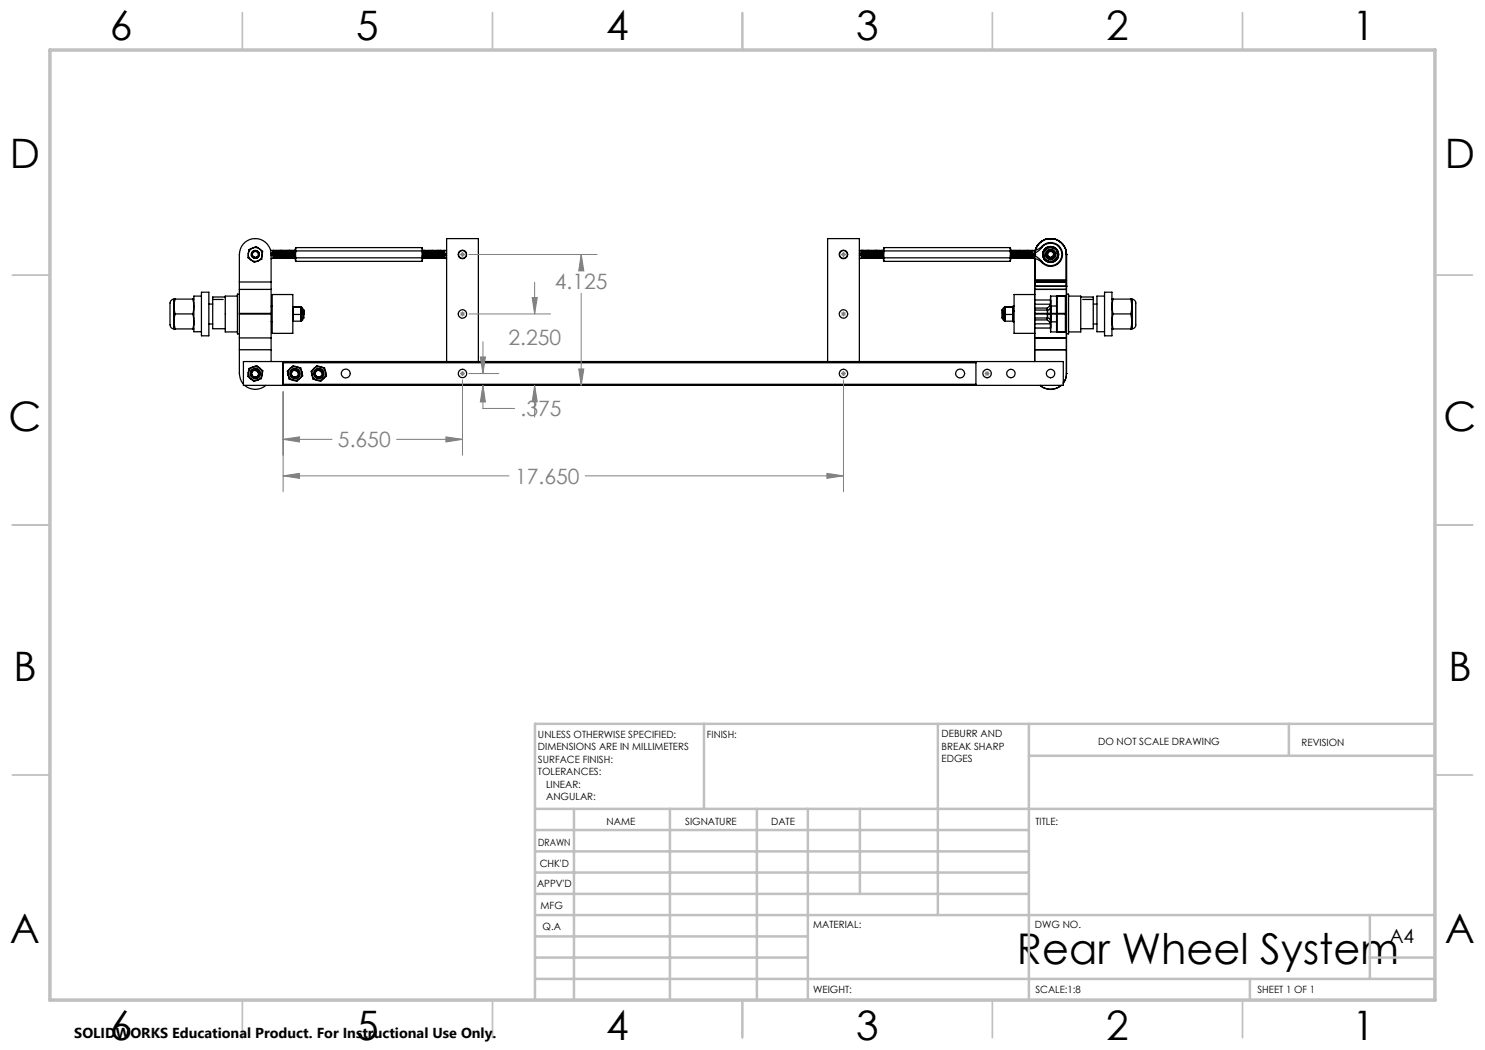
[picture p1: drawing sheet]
<svg xmlns="http://www.w3.org/2000/svg" width="297mm" height="210mm" viewBox="0 0 297 210" stroke-linecap="round" stroke-linejoin="round" font-family="sans-serif">
<g fill="none" stroke="#000" stroke-width=".25">
<path d="M34.8 59.9v5.8M34.8 59.8a.95 .95 0 0 0-.8 1.3v3.4a.97 .97 0 0 0 .8 1.3M34.8 59.8v1.5M34.8 59.8h.2M35 59.8l-.2 1.5M35 59.8h3.6M38.6 59.8a5.3 5.3 0 0 1 0 3M38.6 59.8h.2M40.3 58.4h1.5v8.8h-1.5zM40.3 59.2h-1.5v7.1h1.5M42.5 59.9v5.8h2.5M42.5 59.9h2.1"/>
<path d="M45 59.4h-2.5v.5M47.5 59.2h-2.5v7.2h2.5M47.9 57.9v4.8M47.9 56.4v1.5M47.9 56.4v-5.5a3.2 3.2 0 0 1 3.1-3.2 3.2 3.2 0 0 1 3.2 3.2v5.5M47.9 58.8h-.4v8h.4M47.9 57.9h6.3M47.9 56.4h6.3M49.7 50.7l-.1 .8 .6 .5M49.7 50.7a1.37 1.37 0 0 0 .5 1.3M50.2 52a1.33 1.33 0 0 0 1.4 .2M50.2 52l.7 .5 .7-.3"/>
<path d="M50.3 51.2l.4 .3 .6-.1M50.3 51.2a.73 .73 0 0 0 .9 .4 .73 .73 0 0 0 .5-.8 .73 .73 0 0 0-.8-.6 .64 .64 0 0 0-.5 .6 .64 .64 0 0 0 .4 .6M50.5 49.6a1.44 1.44 0 0 1 1.4 .2M50.5 49.6l.7-.3 .7 .5M50.5 49.6a1.37 1.37 0 0 0-.8 1.1M50.5 49.6l-.7 .3-.1 .8M50.8 51.4a.6 .6 0 0 1-.2-.9 .6 .6 0 0 1 .9 0 .6 .6 0 0 1-.2 .9M50.8 51.4h.5M51.7 50.4l.1 .7M51.9 49.8l.6 .5-.1 .7M51.9 49.8a1.45 1.45 0 0 1 .5 1.2M52.4 51v.8l-.8 .4"/>
<path d="M52.4 51a1.36 1.36 0 0 1-.8 1.2M54.1 50.1h.5v.8M54.2 50.6l.4 .3M54.2 57.9v4.8M54.2 56.4v1.5M54.4 58.9h4.2v7.8h-4.2zM54.6 50.3l.2 1.4M54.6 50.4v1.3M54.6 51.7h-.4M54.6 51.7h.1M54.6 50.9l-.4 .2M54.6 50.9v.8"/>
<path d="M54.7 50.1l-.1 .2M54.7 50.1l.1 1.6M54.7 50.1h.1M54.8 50.1l.2 1.4M54.8 50.1l.1 1.6M54.8 51.7h.1M54.9 50.1l.1 1.4M54.9 50.1l.2 1.6M54.9 50.1h.1M55 51.5l.1 .2M55 50.1l.1 .2M55 50.1l.1 1.6v-1.4"/>
<path d="M55 51.5l-.1 .2M55.1 51.7h.1M55.1 50.3l.2 1.4M55.2 50.1l-.1 .2M55.2 50.1l.1 1.6M55.2 50.1h.1M55.2 50.1l.1 .2M55.3 50.3l.1 1.2M55.3 51.7h.1M55.4 50.1l-.1 .2M55.4 51.5l-.1 .2M55.4 50.1l.1 1.6"/>
<path d="M55.4 50.1h.1M55.4 51.5l.1 .2M55.4 50.1l.1 .2M55.5 51.7h.1M55.5 50.3l.1 1.2M55.6 50.1l-.1 .2M55.6 51.5l.1 .2M55.6 51.5l-.1 .2M55.6 50.1l.1 1.6M55.6 50.1h.1M55.7 50.1v.2M55.7 50.1l.1 1.6"/>
<path d="M55.7 50.3l.1 1.4M55.7 51.7h.1M55.8 50.3l.2 1.4M55.8 50.1v.2M55.8 50.1l.2 1.6M55.8 50.1h.1M55.9 50.1l.1 .2M55.9 50.1l.1 1.6M56 51.7h.1M56 50.3l.1 1.2M56.1 50.1h.1M56.1 50.1l-.1 .2"/>
<path d="M56.1 51.5l.1 .2M56.1 51.5l-.1 .2M56.1 50.1l.1 1.6M56.1 50.1l.1 .2M56.2 50.3l.2 1.4M56.2 50.3v1.4M56.2 51.7h.1M56.3 50.1l-.1 .2M56.3 50.1l.1 1.6M56.3 50.1h.1M56.3 50.1l.2 1.4M56.4 51.7h.1"/>
<path d="M56.5 50.1l.1 1.4M56.5 50.1l.2 1.6M56.5 50.1h.1M56.6 51.5l.1 .2M56.6 50.1l.1 .2M56.6 50.1l.1 1.6v-1.4M56.6 51.5l-.2 .2M56.7 51.7h.1M56.7 50.3l.2 1.4M56.8 50.1l-.1 .2M56.8 50.1l.1 1.6M56.8 50.1h.1"/>
<path d="M56.9 51.7h.1M57 50.1l.1 1.6M57 50.1h.1M57 50.1l.1 .2M57.1 51.7h.1M57.1 50.3l.1 1.2M57.2 50.1l-.1 .2M57.2 51.5l.1 .2M57.2 51.5l-.1 .2M57.2 50.1l.1 1.6M57.2 50.1h.1M57.3 50.1v.2"/>
<path d="M57.3 50.1l.1 1.6M57.3 50.3l.1 1.2M57.3 51.7h.1M57.4 50.3l.1 1.2M57.4 50.1v.2M57.4 51.5v.2M57.4 50.1l.1 1.6M57.4 50.1h.1M57.5 51.5v.2M57.5 50.1l.1 .2M57.5 50.1l.1 1.6M57.5 51.7h.1"/>
<path d="M57.6 50.3l.1 1.2M57.7 50.1h.1M57.7 50.1l-.1 .2M57.7 51.5l.1 .2M57.7 51.5l-.1 .2M57.7 50.1l.1 1.6M57.7 50.1l.1 .2M57.8 50.3l.2 1.4M57.8 50.3v1.4M57.8 51.7h.1M57.9 50.1l-.1 .2M57.9 50.1l.1 1.6"/>
<path d="M57.9 50.1h.1M58 51.7h.1M58.1 50.1v1.2l.1 .4M58.1 50.1l.1 1.6M58.1 50.1h.1M58.1 50.1l.1 .2M58.2 51.7h.1M58.2 50.3l.3 1.4M58.2 50.3l.1 1.2-.1 .2M58.3 50.1l-.1 .2M58.3 50.1l.2 1.6M58.3 50.1h.1"/>
<path d="M58.4 50.1l.1 1.6M58.5 51.7h.1M58.6 50.1l.1 1.6M58.6 50.1h.1M58.6 50.1l.1 .2M58.7 51.7h.1M58.7 50.3l.1 1.2M58.8 50.1h.1M58.8 50.1l-.1 .2M58.8 51.5l.1 .2M58.8 51.5l-.1 .2M58.8 50.1l.1 1.6"/>
<path d="M58.9 51.7h.1M59 50.1l.1 1.5M59 50.1l.1 .7M59 50.1h.1M59.1 50.1v.1M59.1 50.9l.1 .7M59.1 50.9v1M59.1 49.9l.1 .3M59.1 49.9v1M59.1 51.9l.1 .4M59.2 50.2l-.1 .7M59.2 49.5l-.1 .4"/>
<path d="M59.2 50.2h25.2M59.2 49.5h25.2M59.2 51.6h25.2M59.2 52.3h25.2M59.2 51.6l-.1 .3M84.4 50.2l.1 .7M84.4 49.5l.1 .4M84.4 51.6l.1 .3M84.5 51l.1 .7M84.5 49.9v1M84.5 49.9l-.1 .3M84.5 50.9l-.1 .7"/>
<path d="M84.5 50.9v1M84.5 51.9l-.1 .4M84.5 50.1l.1 1.6M84.5 51.4v.1M84.5 50.1h.1M84.5 51.5v.1M84.5 50.1v.1M84.5 50.1l.2 1.4M84.6 51.7h.1M84.7 50.1v1.4M84.7 50.1h.1M84.7 51.5l-.1 .2"/>
<path d="M84.7 50.1l.1 .2M84.7 51.5l.1 .2M84.7 50.1l.2 1.6M84.7 50.1l.1 1.6M84.8 50.3l.1 1.4M84.8 51.7h.1M84.9 50.2l.2 1.5M84.9 50.1l-.1 .2M84.9 50.1l.2 1.6M84.9 50.1h.1M85 50.1l.2 1.4M85 50.1l.1 1.6"/>
<path d="M85.1 51.7h.1M85.2 50.1v1.4M85.2 50.1l.1 1.6M85.2 50.1h.1M85.2 51.5l-.1 .2M85.2 50.1l.1 1.6v-1.4M85.2 50.1l.1 .2M85.2 51.5l.1 .2M85.3 51.7h.1M85.3 50.3l.2 1.4M85.4 50.1l-.1 .2M85.4 50.1l.1 1.6"/>
<path d="M85.4 50.1h.1M85.5 51.7h.1M85.6 50.1l.1 1.6M85.6 50.1h.1M85.7 50.1l.1 .2M85.7 50.1l.1 1.6M85.7 51.7h.1M85.8 50.3l.1 1.2M85.8 50.1v.2M85.9 51.5l-.1 .2M85.9 51.5l.1 .2M85.9 50.1l.1 1.6"/>
<path d="M85.9 50.1h.1M85.9 50.1l.1 .2M86 50.3l.1 1.2M86 51.7h.1M86 50.2l.1 1.3M86.1 51.5l-.1 .2M86.1 50.1l-.1 .2M86.1 50.1l.1 1.6M86.1 50.1h.1M86.1 50.1l.1 .2M86.1 51.5l.1 .2M86.2 50.3l.1 1.2"/>
<path d="M86.2 51.7h.1M86.3 50.1l-.1 .2M86.3 50.1h.1M86.3 51.5l-.1 .2M86.3 50.1l.1 .2M86.3 51.5l.1 .2M86.3 50.1l.2 1.6M86.3 50.1l.1 1.6M86.4 50.3l.1 1.2M86.4 51.7h.1M86.5 50.3l.1 1.2M86.5 51.5v.2"/>
<path d="M86.5 50.1l-.1 .2M86.5 50.1l.1 1.6M86.5 50.1h.1M86.6 50.1l.1 1.6M86.6 51.5v.2M86.6 51.7h.1M86.7 50.1v1.3l.2 .3M86.7 50.1l.2 1.6M86.7 50.1h.1M86.8 50.1l.1 .2M86.8 50.1l.1 1.6M86.9 51.7h.1"/>
<path d="M86.9 50.3l.1 1.2-.1 .2M86.9 50.3l.2 1.4M87 50.1l-.1 .2M87 50.1l.1 1.6M87 50.1h.1M87.1 51.7h.1M87.2 50.1l.1 1.6M87.2 50.1h.1M87.2 50.1l.1 .2M87.3 51.7h.1M87.3 50.3l.2 1.2M87.4 50.1l-.1 .2"/>
<path d="M87.5 50.1h.1M87.5 51.5l-.2 .2M87.5 51.5l.1 .2M87.5 50.1l.1 1.6M87.5 50.1l.1 .2M87.6 50.3v1.4M87.6 51.7h.1M87.6 50.2l.2 1.5M87.7 50.1l-.1 .2M87.7 50.1l.1 1.6M87.7 50.1h.1M87.7 50.1l.2 1.4"/>
<path d="M87.8 51.7h.1M87.9 50.1v1.4M87.9 50.1h.1M87.9 51.5l-.1 .2M87.9 50.1l.1 .2M87.9 51.5l.1 .2M87.9 50.1l.2 1.6M87.9 50.1l.1 1.6M88 50.3l.1 1.4M88 51.7h.1M88.1 50.3l.1 1.4M88.1 50.1l-.1 .2"/>
<path d="M88.1 50.1l.1 1.6M88.1 50.1h.1M88.2 50.1v.2M88.2 50.1l.1 1.6M88.2 50.3l.1 1.2M88.2 51.7h.1M88.3 50.2l.1 1.3M88.3 51.5v.2M88.3 50.1v.2M88.3 50.1l.2 1.6M88.3 50.1h.1M88.4 50.1l.1 .2"/>
<path d="M88.4 51.5l.1 .2M88.4 50.1l.1 1.6M88.5 51.7h.1M88.5 50.3l.1 1.2M88.6 51.5l-.1 .2M88.6 50.1l-.1 .2M88.6 50.1l.1 1.6M88.6 50.1h.1M88.6 50.1l.1 .2M88.6 51.5l.1 .2M88.7 50.3v1.4M88.7 51.7h.1"/>
<path d="M88.8 50.1l.1 1.6-.2-1.5M88.8 50.1l-.1 .2M88.8 50.1h.1M88.8 50.1l.1 .2M88.8 50.1l.1 1.4M88.9 51.5v.2h.4M88.9 50.9l.4 .2M88.9 50.9v.6M89.3 50.1h-.4v.8M89.3 50.7l-.4 .2M171.9 50.1h.4v.8M171.9 50.7l.4 .2"/>
<path d="M172.3 51.7h-.4M172.3 51.7h.1M172.3 50.4l.1 1.1M172.3 50.9v.8M172.3 50.9l-.4 .2M172.3 50.1l.1 1.4M172.4 50.1h.1M172.4 51.5l.1 .2M172.4 51.5l-.1 .2M172.4 50.1l.1 1.6M172.4 50.1l.1 .2M172.5 50.3l.1 1.2"/>
<path d="M172.5 51.7h.1M172.6 50.1l-.1 .2M172.6 51.5l-.1 .2M172.6 50.1l.1 1.6M172.6 50.1h.1M172.6 51.5l.1 .2M172.6 50.1l.1 .2M172.7 50.3v1.4M172.7 51.7h.1M172.7 50.3l.2 1.4M172.8 50.1l-.1 .2M172.8 50.1l.1 1.6"/>
<path d="M172.8 50.1h.1M172.8 50.1l.1 .2M172.9 51.7h.1M172.9 50.3l.2 1.2M172.9 50.3l.1 1.2M173 50.1l-.1 .2M173 51.5l-.1 .2M173 50.1l.1 1.6M173 50.1h.1M173.1 51.5v.2M173.1 50.1l.1 1.6M173.1 51.7h.1"/>
<path d="M173.2 50.1l.2 1.6M173.2 50.1h.1M173.3 50.1l.1 .2M173.3 50.1l.1 1.6M173.4 51.7h.1M173.4 50.3l.1 1.2M173.5 50.1h.1M173.5 50.1l-.1 .2M173.5 51.5l.1 .2M173.5 51.5l-.1 .2M173.5 50.1l.1 1.6M173.6 51.7h.1"/>
<path d="M173.7 50.1l.1 1.6M173.7 50.1h.1M173.7 50.1l.1 .2M173.8 51.7h.1M173.8 50.3l.2 1.2M173.9 50.1l-.1 .2M173.9 50.1l.2 1.6M173.9 50.1h.1M174 51.5l.1 .2M174 51.5l-.2 .2M174 50.1l.1 .2M174.1 50.3l.2 1.4"/>
<path d="M174.1 50.3v1.4M174.1 51.7h.1M174.2 50.1l-.1 .2M174.2 50.1l.1 1.6M174.2 50.1h.1M174.2 50.1l.2 1.4M174.3 51.7h.1M174.4 50.1v1.4M174.4 51.5l-.1 .2M174.4 50.1l.1 1.6M174.4 50.1h.1M174.4 51.5l.1 .2"/>
<path d="M174.4 50.1l.1 .2M174.5 51.7h.1M174.5 50.3l.1 1.2M174.6 50.1l-.1 .2M174.6 51.5l.1 .2M174.6 51.5l-.1 .2M174.6 50.1l.1 1.6M174.6 50.1h.1M174.7 50.1v.2M174.7 50.1l.1 1.6M174.7 50.3l.1 1.2M174.7 51.7h.1"/>
<path d="M174.8 50.3l.1 1.2M174.8 50.1v.2M174.8 51.5v.2M174.8 50.1l.1 1.6M174.8 50.1h.1M174.9 51.5v.2M174.9 50.1l.1 .2M174.9 50.1l.1 1.6M174.9 51.7h.1M175 50.3l.1 1.2M175.1 50.1h.1M175.1 50.1l-.1 .2"/>
<path d="M175.1 51.5l.1 .2M175.1 51.5l-.1 .2M175.1 50.1l.1 1.6M175.1 50.1l.1 .2M175.2 50.3v1.4M175.2 51.7h.1M175.2 50.3l.2 1.4M175.3 50.1l-.1 .2M175.3 50.1l.1 1.6M175.3 50.1h.1M175.3 50.1l.2 1.4M175.4 51.7h.1"/>
<path d="M175.5 50.1v1.4M175.5 50.1l.1 1.6M175.5 50.1h.1M175.5 51.5l.1 .2M175.5 50.1l.1 .2M175.5 50.1l.2 1.6-.1-1.4M175.5 51.5l-.1 .2M175.6 51.7h.1M175.6 50.3l.3 1.4M175.8 50.1l-.2 .2M175.8 50.1l.1 1.6M175.8 50.1h.1"/>
<path d="M175.9 51.7h.1M176 50.1l.1 1.6M176 50.1h.1M176 50.1l.1 .2M176.1 51.7h.1M176.1 50.3l.1 1.2M176.2 50.1l-.1 .2M176.2 51.5l.1 .2M176.2 51.5l-.1 .2M176.2 50.1l.1 1.6M176.2 50.1h.1M176.2 50.1l.2 1.6"/>
<path d="M176.3 51.7h.1M176.4 50.1l.1 1.6M176.4 50.1h.1M176.5 50.1l.1 .2M176.5 50.1l.1 1.6M176.5 51.7h.1M176.6 50.3l.1 1.2M176.7 50.1h.1M176.7 50.1l-.1 .2M176.7 51.5l-.1 .2M176.7 50.1v.7M176.7 50.1v.1"/>
<path d="M176.7 51.5v.1M176.7 50.9v1M176.7 50.9l.1 .7M176.7 49.9v1M176.7 49.9l.1 .3M176.7 51.9l.1 .4M176.8 50.2l-.1 .7M176.8 49.5l-.1 .4M176.8 51.6l-.1 .3M176.8 50.2h25.2M176.8 49.5h25.2M176.8 51.6h25.2"/>
<path d="M176.8 52.3h25.2M202 50.2l.1 .7M202 49.5l.1 .4M202 51.6l.1 .3M202.1 50.9v1M202.1 50.9l-.1 .7M202.1 49.9l-.1 .3M202.1 49.9v1M202.1 51.9l-.1 .4M202.1 51.4v.1M202.1 51v.5M202.1 50.1v.1"/>
<path d="M202.1 50.1h.1M202.1 51.5l.1 .2M202.1 50.1l.2 1.6M202.1 50.1l.1 1.6M202.1 51.5v.1M202.2 50.1v.2M202.2 50.3l.1 1.4M202.2 51.7h.1M202.3 50.3l.2 1.4M202.4 50.1l-.2 .2M202.4 50.1l.1 1.6M202.4 50.1h.1"/>
<path d="M202.4 50.1l.2 1.4M202.5 51.7h.1M202.6 50.1v1.4M202.6 50.1h.1M202.6 51.5l-.1 .2M202.6 50.1l.1 .2M202.6 51.5l.1 .2M202.6 50.1l.1 1.6M202.7 50.3v1.4M202.7 51.7h.1M202.7 50.2l.2 1.5M202.8 50.1l-.1 .2"/>
<path d="M202.8 50.1l.1 1.6M202.8 50.1h.1M202.8 50.1l.2 1.6M202.9 51.7h.1M203 50.1l.1 1.6M203 50.1l.2 1.6M203 50.1h.1M203.1 50.1l.1 .2M203.1 50.1l.1 1.6M203.2 51.7h.1M203.2 50.3l.1 1.2M203.2 50.2l.1 1.3"/>
<path d="M203.3 51.5l-.1 .2M203.3 51.5l.1 .2M203.3 50.1l-.1 .2M203.3 50.1l.1 1.6M203.3 50.1h.1M203.3 50.1l.1 .2M203.4 50.3l.1 1.2M203.4 51.7h.1M203.5 51.5l-.1 .2M203.5 50.1l-.1 .2M203.5 50.1l.1 1.6M203.5 50.1h.1"/>
<path d="M203.5 50.1l.1 .2M203.5 51.5l.1 .2M203.6 51.7h.1M203.6 50.3l.1 1.2M203.6 50.2l.1 1.3M203.7 50.1l-.1 .2M203.7 50.1h.1M203.7 51.5l-.1 .2M203.7 51.5l.1 .2M203.7 50.1l.2 1.6M203.7 50.1l.1 1.6M203.8 50.1v.2"/>
<path d="M203.8 50.3l.1 1.4M203.8 51.7h.1M203.9 50.3l.1 1.4M203.9 50.1l-.1 .2M203.9 50.1l.1 1.6M203.9 50.1h.1M204 50.1l.2 1.4M204 50.1l.1 1.6M204 51.7h.1M204.2 50.1v1.4M204.2 50.1l.1 1.6M204.2 50.1h.1"/>
<path d="M204.2 51.5l-.1 .2M204.2 50.1l.1 .2M204.2 51.5l.1 .2M204.3 50.3v1.4M204.3 51.7h.1M204.3 50.2l.2 1.5M204.4 50.1l-.1 .2M204.4 50.1l.1 1.6M204.4 50.1h.1M204.5 51.7h.1M204.6 50.1l.1 1.6M204.6 50.1l.2 1.6"/>
<path d="M204.6 50.1h.1M204.6 50.1l.2 .2M204.8 51.7h.1M204.8 50.3l.1 1.2M204.8 50.2l.1 1.3M204.9 51.5l-.1 .2M204.9 51.5l.1 .2M204.9 50.1l-.1 .2M204.9 50.1l.1 1.6M204.9 50.1h.1M205 51.7h.1M205.1 50.1l.1 1.6"/>
<path d="M205.1 50.1h.1M205.1 50.1l.1 .2M205.2 51.7h.1M205.2 50.3l.1 1.2M205.2 50.2l.1 1.3M205.3 50.1l-.1 .2M205.3 50.1h.1M205.3 51.5l-.1 .2M205.3 51.5l.1 .2M205.3 50.1l.2 1.6M205.3 50.1l.1 1.6M205.4 50.1v.2"/>
<path d="M205.4 50.3l.1 1.2M205.4 51.7h.1M205.5 50.2l.1 1.3M205.5 51.5v.2M205.5 50.1l-.1 .2M205.5 50.1l.1 1.6M205.5 50.1h.1M205.6 50.1v.2M205.6 51.5v.2M205.6 50.1l.1 1.6M205.6 50.3l.2 1.2M205.6 51.7h.1"/>
<path d="M205.7 50.3l.1 1.2M205.7 50.1v.2M205.7 50.1l.2 1.6M205.7 50.1h.1M205.8 51.5l-.1 .2M205.8 50.1l.1 .2M205.8 51.5l.1 .2M205.8 50.1l.1 1.6M205.9 51.7h.1M205.9 50.3l.1 1.2M205.9 50.2l.1 1.3M206 51.5l-.1 .2"/>
<path d="M206 50.1l-.1 .2M206 50.1l.1 1.6M206 50.1h.1M206 51.5l.1 .2M206.1 51.7h.1M206.2 50.1l.1 1.6M206.2 50.1h.1M206.2 50.1l.1 .2M206.3 51.7h.1M206.3 50.3l.1 1.2M206.3 50.2l.1 1.3M206.4 51.5l-.1 .2"/>
<path d="M206.4 51.5l.2 .2M206.4 50.1l-.1 .2M206.4 50.1l.2 1.6M206.4 50.1h.1M206.5 50.1l.1 .2M206.5 50.1l.1 1.4M206.6 51.7a2.39 2.39 0 0 1 1.8 .8M206.6 50.9l1.3 .9 .5 .5M206.6 50.9v.6M206.6 51.5v.2M206.9 58.9h-4.1v7.8h4.1M206.9 58.9v7.8"/>
<path d="M206.9 57.9v4.8M206.9 56.4v1.5M206.9 57.2v-1.2h6.4v1.2M206.9 57.9v1M206.9 50.9h.1M206.9 57.2h.1M206.9 60h3.2M206.9 57.9h6.4M206.9 56.4h6.4M206.9 50.9v5.5M206.9 57.2h6.4M208.4 49.3a2.78 2.78 0 0 1-1.8 .8v.8"/>
<path d="M208.4 49.3a2.38 2.38 0 0 1 3.4-.1 2.38 2.38 0 0 1 0 3.4 2.38 2.38 0 0 1-3.4-.1M208.4 49.5l-.5 .5-1.3 .9M208.4 49.5a2.25 2.25 0 0 1 3.3-.3 2.25 2.25 0 0 1 0 3.4 2.25 2.25 0 0 1-3.3-.3M208.4 52.3v.2M208.4 49.3v.2M208.6 50.3a1.74 1.74 0 0 0 .2 1.5 1.46 1.46 0 0 1-.2-1.5zM208.7 50.3v.7M208.7 51a1.5 1.5 0 0 0 .9 1.2M208.7 51l.1 .8 .8 .4M208.8 51.9l.1 .1a1.69 1.69 0 0 0 1.4 .5h-.2a1.47 1.47 0 0 1-1.2-.6M209.3 49.8a1.37 1.37 0 0 0-.6 1.2M209.3 49.8l-.6 .5"/>
<path d="M209.9 49.3h-.1a1.45 1.45 0 0 0-1.1 .9M209.9 49.3l.8 .3M209.9 49.3l-.6 .5M210 49.3l.9 .2 .4 .4M210.1 59.2v7.2zM210.1 47.7a3.2 3.2 0 0 0-3.2 3.2M210.1 47.7a3.2 3.2 0 0 1 3.2 3.2M210.1 60v.8zM210.1 47.7a3.1 3.1 0 0 0-3 2.4M210.1 47.7h.1M210.1 59.2h3.2M210.3 51.5a.68 .68 0 0 1-.8-.6 .68 .68 0 0 1 .6-.8 .68 .68 0 0 1 .8 .7 .76 .76 0 0 1-1.1 .8"/>
<path d="M210.7 51.1l-.4 .5h-.5M210.7 51.1a.59 .59 0 0 0-.5-.8 .59 .59 0 0 0-.7 .7 .59 .59 0 0 0 .8 .5M210.7 51.1l-.4 .4M210.7 49.6a1.44 1.44 0 0 0-1.4 .2M210.7 49.6a1.25 1.25 0 0 1 .8 1.1M210.7 49.6l.7 .3M210.7 51.4a.8 .8 0 0 0-.1-1.2 .8 .8 0 0 0-1.2 .3 .8 .8 0 0 0 .4 1.1M211 52a1.33 1.33 0 0 1-1.4 .2M211 52l-.7 .5-.7-.3M211.3 59.3l.1-.1v7.2l-.1-.2zM211.4 49.9a1.62 1.62 0 0 1-1 2.6M211.4 49.9a1.64 1.64 0 0 0-2.7 .3"/>
<path d="M211.4 49.9l.1 .8M211.5 50a1.6 1.6 0 0 1 .1 1.5M211.5 50.7a1.45 1.45 0 0 1-.5 1.3M211.5 50.7l.1 .8-.6 .5M211.6 51.6l-.7 .7-.5 .1M213.2 59.3l-.1-.1v7.2l.1-.2M213.2 59.3v6.9M213.2 59.3h.1M213.3 58.8h.4v8h-.4M213.3 58.8v8M213.3 57.9v4.8M213.3 56.4v1.5"/>
<path d="M213.3 57.9v.9M213.3 50.9h.1M213.3 57.2h.1M213.3 50.9v5.5M213.7 59.2h2.4v7.2h-2.4M216.1 59.4h2.6v.5M216.5 59.9h2.2M218.7 59.9v5.8h-2.6M220.9 58.4h1.5v8.8h-1.5zM220.9 59.2h-1.5v7.1h1.5M222.4 59.8h.2M222.6 59.8a5.3 5.3 0 0 0 0 3"/>
<path d="M222.6 59.8h3.6M226.2 59.8l.2 1.5M226.2 59.8h.2M226.4 59.8a.91 .91 0 0 1 .8 1.3v3.4a.92 .92 0 0 1-.8 1.3M226.4 59.9v5.8M226.4 59.8v1.5M34.8 64.3l.2 1.5M34.8 61.3v3M34.8 61.3l.2 1.5M34.8 64.3v1.5M34.8 65.8h.2M35 62.8l-.2 1.5"/>
<path d="M35 62.8h3.6M35 65.8h3.6M38.6 62.8a5.4 5.4 0 0 1 0 3M38.6 65.8h.2M38.8 64.7v.1M41.8 64.8h.7M41.8 60.8h.7M47.9 62.8v4.8M47.9 67.6v2.3M47.9 69.9v4.8a3.2 3.2 0 0 0 .8 2.1M47.9 62.8h6.3M47.9 62.7h6.3"/>
<path d="M47.9 62.7v.1M47.9 67.6h6.3M47.9 69.9h6.3M48.7 72.3h164v4.8h-164zM49 77.1a3.1 3.1 0 0 0 4.2 0M49.7 74.5a1.34 1.34 0 0 0 .5 1.3M49.7 74.5l-.1 .8 .6 .5M50.2 75.8a1.35 1.35 0 0 0 1.3 .2M50.2 75.8l.6 .5 .7-.3M50.3 74.5a.73 .73 0 0 0 .3 .8 .73 .73 0 0 0 .9 0M50.4 74.4a.68 .68 0 0 1 1-.1 .68 .68 0 0 1 .1 1M50.4 74.4a.7 .7 0 0 0 .2 .9 .7 .7 0 0 0 .9 0"/>
<path d="M50.6 73.4a1.42 1.42 0 0 1 1.3 .2M50.6 73.4a1.54 1.54 0 0 0-.9 1.1M50.6 73.4l-.8 .3-.1 .8M50.6 73.4l.7-.3 .6 .5M50.7 74l-.3 .4M50.7 74a.8 .8 0 0 1 1.1 .4 .8 .8 0 0 1-.7 1.1 .8 .8 0 0 1-.8-1M50.7 74l-.4 .5M51.9 73.6a1.42 1.42 0 0 1 .5 1.3M51.9 73.6l.7 .5-.2 .8M52.4 74.9a1.33 1.33 0 0 1-.9 1.1M52.4 74.9l-.1 .8-.8 .3M54.2 62.8v4.8"/>
<path d="M54.2 67.6v2.3M54.2 61.2h.2M54.2 64.3h.2M54.2 62.7v.1M54.2 69.9v2.4M56.6 72.3v4.8M56.6 72.6h138.6M56.6 76.9h138.6M57.6 75a1.49 1.49 0 0 0 1 1.1M57.6 75l.2 .8 .8 .3M58 73.7a1.58 1.58 0 0 0-.4 1.3M58 73.7l-.5 .6 .1 .7"/>
<path d="M58.2 74.5a.73 .73 0 0 0 .3 .8 .73 .73 0 0 0 .9 0M58.3 74.4a.68 .68 0 0 1 1.1-.1 .68 .68 0 0 1 0 1M58.3 74.4a.7 .7 0 0 0 .2 .9 .7 .7 0 0 0 .9 0M58.6 64.2h.1M58.6 74l-.3 .4M58.6 74a.8 .8 0 0 1 1.2 .4 .8 .8 0 0 1-.8 1.1 .8 .8 0 0 1-.8-1M58.6 74l-.4 .5M58.7 62.9l-.1 .7 .1 .6M58.7 61.4l-.1 .8 .1 .7M58.7 64.2h1.4M58.7 62.9h1.4M58.7 61.4h1.4"/>
<path d="M59.4 73.4a1.54 1.54 0 0 0-1.4 .3M59.4 73.4a1.44 1.44 0 0 1 1 1M59.4 73.4l-.8-.2-.6 .5M59.4 73.4l.7 .2 .3 .8M59.9 75.7a1.37 1.37 0 0 1-1.3 .4M59.9 75.7l-.5 .6-.8-.2M60.1 62.9l.1 .7M60.1 61.4l.1 .8M60.2 61.4l.3 .2v2.4l-.3 .2M60.2 61.4v.8M60.2 63.6v.6M60.2 62.2v1.4"/>
<path d="M60.2 62.2l-.1 .7M60.2 64.2h-.1M60.2 61.4h-1.6h.1M60.2 63.6l-.1 .6M60.2 61.4h-.1M60.3 61.5v2.5M60.4 74.4a1.37 1.37 0 0 1-.5 1.3M60.4 74.4l.1 .8-.6 .5M60.5 62.1v.1M60.5 62.2h.1M60.5 62.2l.1 .6M60.5 62.8h.3"/>
<path d="M60.6 62.2l.1 .6M60.7 62l-.1 .2M60.7 62l.1 .8M60.8 62.8v.8h-.3M62.4 75a1.49 1.49 0 0 0 1 1.1M62.4 75l.2 .8 .8 .3M62.8 73.7a1.58 1.58 0 0 0-.4 1.3M62.8 73.7l-.6 .6 .2 .7M63 74.5a.73 .73 0 0 0 .3 .8 .73 .73 0 0 0 .9 0M63.1 74.4a.68 .68 0 0 1 1-.1 .68 .68 0 0 1 .1 1M63.1 74.4a.7 .7 0 0 0 .2 .9 .7 .7 0 0 0 .9 0M63.4 74l-.3 .4"/>
<path d="M63.4 74a.8 .8 0 0 1 1.1 .4 .8 .8 0 0 1-.7 1.1 .8 .8 0 0 1-.8-1M63.4 74l-.4 .5M64.1 73.4a1.54 1.54 0 0 0-1.3 .3M64.1 73.4a1.44 1.44 0 0 1 1 1M64.1 73.4l-.7-.2-.6 .5M64.1 73.4l.8 .2 .2 .8M64.7 75.7a1.37 1.37 0 0 1-1.3 .4M64.7 75.7l-.6 .6-.7-.2M65.1 74.4a1.37 1.37 0 0 1-.4 1.3M65.1 74.4l.2 .8-.6 .5M89.3 72.3v-24.6h6.4v24.6M165.5 72.3v-24.6h6.4v24.6"/>
<path d="M195.2 72.3v4.8M200.4 62l.2 1.6h-.2zM200.4 62l.2 .2M200.6 62.2h.1M200.6 62.2v.5M201 61.4l-.4 .3v2.2l.4 .3M201 63.6v.6M201 61.4v.8M201 62.2v1.4M201 62.2v.7M201 61.4h.1M201 61.4h1.5"/>
<path d="M201 64.2h.1M201 64.2h1.5M201 62.9v.7M201 62.9h1.5M202.5 62.9v1.3M202.5 61.4v1.5M202.6 64.2h-.1M202.7 62l.1 .2M202.8 61.2h-.2v3.1h.2M206.9 62.8v4.8M206.9 67.6v2.3M206.9 66.7v.9"/>
<path d="M206.9 64h2.6M206.9 65.6h3.2M206.9 64.8h3.2M206.9 60.8h3.2M206.9 62h2.6M206.9 63.6h2.6M206.9 62.8h6.4M206.9 62.7h6.4M206.9 67.6h6.4M206.9 69.9h6.4M206.9 62.7v.1M206.9 69.9v2.4"/>
<path d="M208 77.1h.1a3.5 3.5 0 0 0 2 .8M209.5 63.6v.4M209.5 62v-.4v2.4M209.5 64l.6 .6M209.5 63.6l.4 .1 .2 .5M209.5 62v1.6M210.1 61v3.6zM210.1 64.8v.8zM210.1 77.9h.1M210.1 66.4h3.2M210.1 61l-.6 .6h-2.6M210.1 61.4l-.2 .5-.4 .1"/>
<path d="M211.3 61.2h-1.2v3.2h1.2M212.2 77.1a3.5 3.5 0 0 1-2.1 .8M213.2 66.2h.1M213.3 62.8v4.8M213.3 67.6v2.3M213.3 74.7a2.89 2.89 0 0 1-.6 1.9M213.3 66.8v.8M213.3 74.7h.1M213.3 62.7v.1M213.3 69.9v4.8M218.7 64.8h.7M218.7 60.8h.7"/>
<path d="M222.4 65.8h.2M222.4 61h.1M222.4 64.7v.1M222.6 62.8a5.4 5.4 0 0 0 0 3M222.6 62.8h3.6M222.6 65.8h3.6M226.2 62.8l.2 1.5M226.2 65.8h.2M226.4 61.3l-.2 1.5M226.4 61.3v3M226.4 64.3l-.2 1.5M226.4 64.3v1.5"/>
<circle cx="51.1" cy="51" r=".79"/>
<circle cx="92.5" cy="50.9" r=".8"/>
<circle cx="92.5" cy="50.9" r=".84"/>
<circle cx="168.7" cy="50.9" r=".79"/>
<circle cx="168.7" cy="50.9" r=".84"/>
<circle cx="210.1" cy="50.9" r=".85"/>
<circle cx="210.1" cy="50.9" r="1.07"/>
<circle cx="51.1" cy="74.7" r=".86"/>
<circle cx="51.1" cy="74.7" r="1.07"/>
<circle cx="59" cy="74.7" r=".86"/>
<circle cx="59" cy="74.7" r="1.05"/>
<circle cx="63.8" cy="74.7" r=".85"/>
<circle cx="63.8" cy="74.7" r="1.05"/>
<circle cx="69.2" cy="74.7" r=".89"/>
<circle cx="92.5" cy="74.7" r=".85"/>
<circle cx="92.5" cy="62.8" r=".85"/>
<circle cx="168.7" cy="74.7" r=".85"/>
<circle cx="168.7" cy="62.8" r=".85"/>
<circle cx="192" cy="74.7" r=".89"/>
<circle cx="197.4" cy="74.7" r=".84"/>
<circle cx="202.2" cy="74.7" r=".84"/>
<circle cx="210.1" cy="74.7" r=".84"/>
</g>
<g fill="none" stroke="#808080" stroke-width=".2">
<path d="M92 50.9h1M92.1 50.5l.8 .8M92.5 50.4v1M92.9 50.5l-.8 .8M93.8 50.9h25.6M106.4 59.5h1.1l-.6 3.3zM106.9 56.4v6.4M116.2 50.9l.6 3.3h-1.1zM116.2 50.9v2.7M116.2 58.7v18.4M168.2 50.9h1M168.3 50.5l.8 .8"/>
<path d="M168.7 50.4v1M169.1 50.5l-.8 .8M56.6 78.3v20M92 74.7h1M92 62.8h1M92.1 74.4l.8 .7M92.1 62.4l.8 .7M92.5 62.3v1M92.5 74.2v1M92.5 76v15M92.9 74.4l-.8 .7M92.9 62.4l-.8 .7"/>
<path d="M93.8 74.7h6M93.8 62.8h16.3M96.1 71.4h1l-.5 3.3zM96.6 77.1l.5 3.3h-1zM96.6 77.1v4.6h6.3M96.6 68.4v6.3M106.9 77.1l.6 3.3h-1.1zM106.9 77.1v6.3M115.7 73.8h1.1l-.6 3.3zM168.2 74.7h1M168.2 62.8h1M168.3 74.4l.8 .7"/>
<path d="M168.3 62.4l.8 .7M168.7 62.3v1M168.7 74.2v1M168.7 76v22.3M169.1 74.4l-.8 .7M169.1 62.4l-.8 .7M196.9 74.7h1M197.1 74.4l.7 .7M197.4 74.2v1M197.8 74.4l-.7 .7M56.6 87.9l3.3-.5v1zM56.6 95.2l3.3-.5v1z"/>
<path d="M56.6 87.9h9.8M56.6 95.2h45.2M79.3 87.9h13.2M89.2 87.4l3.3 .5-3.3 .5zM117.1 95.2h51.6M165.4 94.7l3.3 .5-3.3 .5z"/>
</g>
<g fill="none" stroke="#c0c0c0" stroke-width=".35">
<path d="M48.5 2.5v7.5M98.5 2.5v7.5M148.5 2.5v7.5M198.5 2.5v7.5M248.5 2.5v7.5M2.5 55h7.5M287 55h7.5M2.5 105h7.5M287 105h7.5M2.5 155h7.5M287 155h7.5M48.5 200v7.5"/>
<path d="M98.5 200v7.5M148.5 200v7.5M198.5 200v7.5M248.5 200v7.5"/>
</g>
<g fill="none" stroke="#c0c0c0" stroke-width=".5">
<path d="M140.8 144.8v17M187.6 144.8v38.2M205.8 144.8v55.2M205.8 151.2h81.2M257.8 144.8v6.4M287 144.8h-180v55.2M107 161.8h180M107 178.8h98.8M107 174.5h98.8M107 170.3h98.8M107 166h98.8M114.8 161.8v38.2"/>
<path d="M134 161.8v38.2M151.4 161.8v38.2M161.6 161.8v38.2M172 161.8v17M107 195.8h180M107 191.5h54.6M107 187.3h54.6M107 183h180M250 195.8v4.2M274 191.5h13M274 183v12.8"/>
</g>
<path d="M10 10h277v190h-277z" fill="none" stroke="#c0c0c0" stroke-width=".7"/>
<path d="M56.6 87.9l3.3-.5v1zM89.2 87.4l3.3 .5-3.3 .5zM96.1 71.4h1l-.5 3.3zM96.6 77.1l.5 3.3h-1zM106.4 59.5h1.1l-.6 3.3zM106.9 77.1l.6 3.3h-1.1zM116.2 50.9l.6 3.3h-1.1zM115.7 73.8h1.1l-.6 3.3zM56.6 95.2l3.3-.5v1zM165.4 94.7l3.3 .5-3.3 .5z" fill="#808080"/>
<text font-size="8.5" x="203.4" y="192.7">Rear Wheel System</text>
<g font-size="8.1">
<text x="22" y="8">6</text>
<text x="71.2" y="8">5</text>
<text x="121.2" y="8">4</text>
<text x="171.2" y="8">3</text>
<text x="221.2" y="8">2</text>
<text x="270.5" y="8">1</text>
<text x="2" y="33.6">D</text>
<text x="289" y="33.6">D</text>
<text x="1.7" y="86.1">C</text>
<text x="288.7" y="86.1">C</text>
<text x="2.7" y="136.1">B</text>
<text x="289.7" y="136.1">B</text>
<text x="2" y="188.6">A</text>
<text x="289" y="188.6">A</text>
<text x="22" y="208">6</text>
<text x="71.2" y="208">5</text>
<text x="121.2" y="208">4</text>
<text x="171.2" y="208">3</text>
<text x="221.2" y="208">2</text>
<text x="270.5" y="208">1</text>
</g>
<g font-size="4.2" fill="#808080">
<text x="111" y="57.7">4.125</text>
<text x="101.7" y="69.1">2.250</text>
<text x="104.1" y="83.3">.375</text>
<text x="67.6" y="89.5">5.650</text>
<text x="103" y="96.8">17.650</text>
</g>
<text font-size="3.9" x="277.9" y="188.5">A4</text>
<text font-size="2.9" x="14.9" y="207.6">SOLIDWORKS Educational Product. For Instructional Use Only.</text>
<g font-size="2">
<text x="107.6" y="147.6">UNLESS OTHERWISE SPECIFIED:</text>
<text x="141.4" y="147.6">FINISH:</text>
<text x="188.3" y="147.5">DEBURR AND</text>
<text x="188.3" y="150">BREAK SHARP</text>
<text x="219.6" y="149">DO NOT SCALE DRAWING</text>
<text x="260.3" y="149.2">REVISION</text>
<text x="107.6" y="150.1">DIMENSIONS ARE IN MILLIMETERS</text>
<text x="107.6" y="152.6">SURFACE FINISH:</text>
<text x="107.6" y="155.1">TOLERANCES:</text>
<text x="188.3" y="152.5">EDGES</text>
<text x="109.2" y="157.6">LINEAR:</text>
<text x="109.2" y="160.1">ANGULAR:</text>
<text x="121.3" y="165">NAME</text>
<text x="137" y="164.9">SIGNATURE</text>
<text x="154.2" y="164.9">DATE</text>
<text x="207.1" y="164.9">TITLE:</text>
<text x="107.6" y="169.1">DRAWN</text>
<text x="107.9" y="173.3">CHK'D</text>
<text x="107.4" y="177.4">APPV'D</text>
<text x="108.1" y="181.8">MFG</text>
<text x="108.5" y="186">Q.A</text>
<text x="162.6" y="185.5">MATERIAL:</text>
<text x="207" y="185.5">DWG NO.</text>
<text x="162.6" y="198.5">WEIGHT:</text>
<text x="207.1" y="198.6">SCALE:1:8</text>
<text x="251.5" y="198.6">SHEET 1 OF 1</text>
</g>
</svg>
